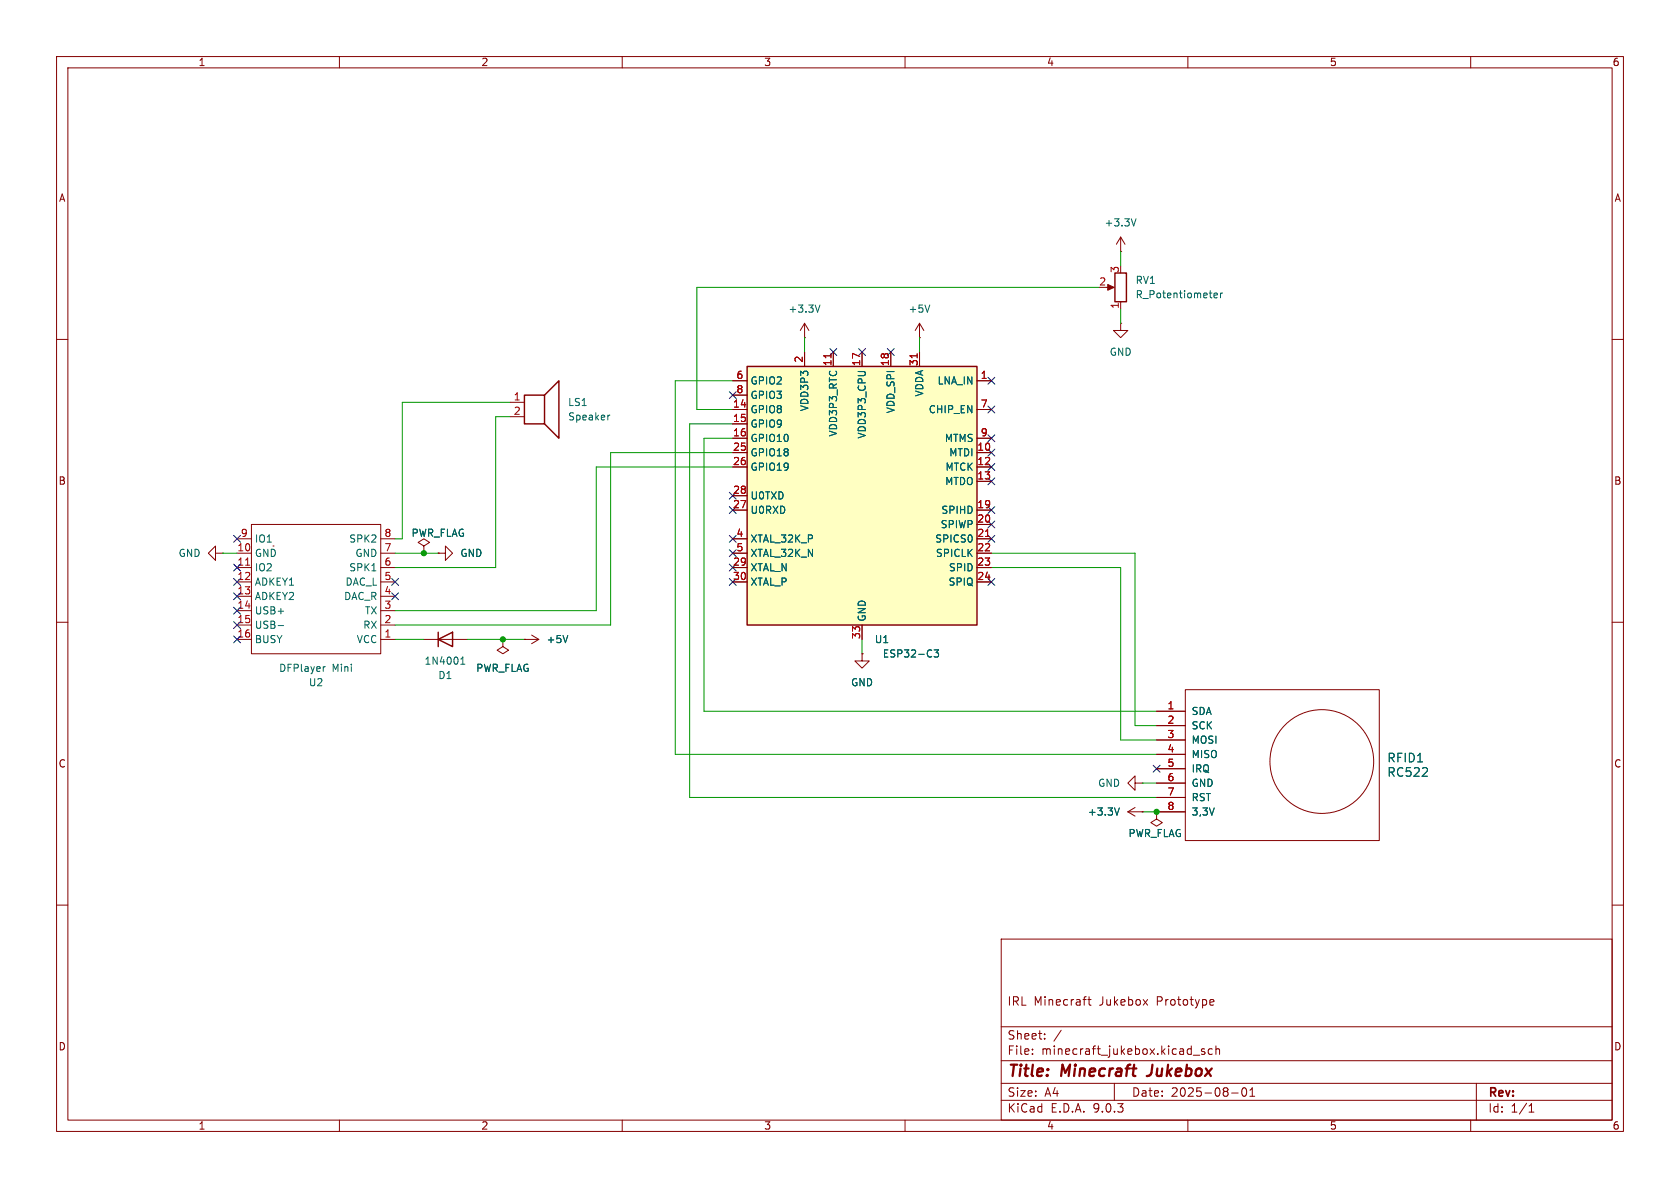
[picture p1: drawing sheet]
<svg xmlns="http://www.w3.org/2000/svg" width="297mm" height="210mm" viewBox="0 0 297 210" stroke-linecap="round" stroke-linejoin="round" font-family="sans-serif">
<g fill="none" stroke="#840000" stroke-width=".18">
<path d="M10 10h277v190h-277zM12 12h273v186h-273zM60 10v2M110 10v2M160 10v2M210 10v2M260 10v2M142.2 59.7h.1M142.2 57.2l-.7 1.2M142.2 57.2l.8 1.2M142.2 57.2v2.5M162.6 59.7h.1"/>
<path d="M162.6 57.2l-.8 1.2M162.6 57.2l.7 1.2M162.6 57.2v2.5M195.6 50.8h1M198.1 57.2v1.2h1.3l-1.3 1.3-1.3-1.3h1.3M198.1 57.2h.1M198.1 53.3v1.3M10 60h2M90.2 71.1h2.5M90.2 73.7h2.5M285 60h2M74.9 96.5l1-.6-1-.6-1 .6 1 .6v1.3"/>
<path d="M74.9 97.8h.1M10 110h2M74.9 113h7.6M88.9 113v1.3l1 .6-1 .7-1-.7 1-.6M88.9 113h.1M92.7 113h.1M92.7 113h2.5M94 112.3l1.2 .7M95.2 113l-1.2 .8M285 110h2M200.7 138.4v-1.2l-1.3 1.2 1.3 1.3v-1.3h1.2M201.9 138.4h.1"/>
<path d="M199.4 143.5l1.3 .8M199.4 143.5h2.5M200.7 142.7l-1.3 .8M201.9 143.5h.1M204.5 143.5v1.3l1 .6-1 .7-1-.7 1-.6M204.5 143.5h.1M10 160h2M177 166h108v32h-108zM191.5 176.7h.5M191.9 176.2h.1M192.3 176.7h.6M192.5 176.2v1.3l.4 .2"/>
<path d="M202.1 176.7l.8 1M202.9 176.7l-.8 1M214.1 176.7l.4 .1 .1 .3-.7 .1M214.5 177.6l-.4 .1M285 160h2M60 198v2M110 198v2M160 198v2M177 194.5h108M177 191.5h108M177 187.5h108M177 181.5h108"/>
<path d="M182.5 186.3v.1M182.5 185.5v.1M184.7 183.6v.1M184.7 182.8v.1M187.6 182.1l-1.3 2M197 191.5v3M210 198v2M211 186.5h1.1M213 185.5l-.4-.1-.2 .2 .1 .2 .5 .2v.3h-.6M214.3 185.5l-.4-.1-.3 .3v.4l.1 .2h.6M215 185.5l.2-.1 .3 .1 .1 .9M215 184.9v1.5"/>
<path d="M217.7 193.2h1.2M219.7 192.4l.2-.1a.81 .81 0 0 1 .6 .6 .81 .81 0 0 1-.3 .8l-.2 .1a.81 .81 0 0 1-.3-1.4zM221 193.8h.8M221 192.7l.4-.4v1.5M260 198v2M261 191.5v6.5M270.3 196.6h.9M270.3 195.5l.4-.4v1.5"/>
</g>
<path d="M203.2 190.1l-.5 .1" fill="none" stroke="#840000" stroke-width=".4"/>
<path d="M197.1 48.3h2v5h-2zM92.7 69.9h3.6v5h-3.6zM96.3 69.9l2.5-2.6v10.2l-2.5-2.6M77.5 113l2.5-1.2v2.5zM77.5 111.8v2.5" fill="none" stroke="#840000" stroke-width=".25"/>
<path d="M145 53.9l-.5 1.3M164.4 53.9l-.4 1.3M214.6 52.2l.6-.1v-.2l-.4-.1-.2 .2 .1 .6h.5M215.8 51.8v.8M216.1 51.8l-.3 .2M107.8 73.4l-.3 .1M81.5 117.4h.7M81.5 116.5l.3-.4v1.3M100.4 112.3l-.4 1.3M197.9 142.8l-.4 1.3" fill="none" stroke="#006464" stroke-width=".18"/>
<path d="M195.8 50.3l1.2 .5-1.2 .5z" fill="#840000" stroke="#840000" stroke-width=".18"/>
<path d="M132.1 64.8h40.6v45.7h-40.6z" fill="#ffffc2"/>
<path d="M132.1 64.8h40.6v45.7h-40.6z" fill="none" stroke="#840000" stroke-width=".25"/>
<g fill="none" stroke="#840000" stroke-width=".18">
<path d="M198.1 44.5h.1M198.1 41.9l-.7 1.3M198.1 41.9l.8 1.3M198.1 41.9v2.6M129.5 67.3h2.6M129.5 69.9h2.6M129.5 72.4h2.6M129.5 74.9h2.6M129.5 77.5h2.6M142.2 62.2v2.6M147.3 62.2v2.6M152.4 62.2v2.6"/>
<path d="M157.5 62.2v2.6M162.6 62.2v2.6M172.7 67.3h2.6M172.7 72.4h2.6M172.7 77.5h2.6M38.1 97.8v-1.3l-1.3 1.3 1.3 1.3v-1.3h1.3M39.4 97.8h.1M41.9 95.3h2.5M41.9 97.8h2.5M44.4 92.7h22.9v22.9h-22.9zM48.3 96.5h.1M67.3 95.3h2.5"/>
<path d="M67.3 97.8h2.5M74.9 97.8h.1M77.5 97.8h1.2v-1.3l1.3 1.3-1.3 1.3v-1.3M77.5 97.8h.1M129.5 80h2.6M129.5 82.6h2.6M129.5 87.6h2.6M129.5 90.2h2.6M129.5 95.3h2.6M129.5 97.8h2.6M172.7 80h2.6M172.7 82.6h2.6"/>
<path d="M172.7 90.2h2.6M172.7 95.3h2.6M172.7 97.8h2.6M172.7 85.1h2.6M172.7 92.7h2.6M41.9 100.3h2.5M41.9 102.9h2.5M41.9 113h2.5M41.9 110.5h2.5M41.9 108h2.5M41.9 105.4h2.5M67.3 100.3h2.5"/>
<path d="M67.3 102.9h2.5M67.3 113h2.5M67.3 110.5h2.5M67.3 108h2.5M67.3 105.4h2.5M88.9 113h.1M92.7 113h.1M129.5 100.3h2.6M129.5 102.9h2.6M152.4 115.6v1.2h1.3l-1.3 1.3-1.3-1.3h1.3M152.4 115.6h.1M152.4 110.5v2.5"/>
<path d="M172.7 100.3h2.6M172.7 102.9h2.6M204.5 138.4h5M204.5 135.9h5M204.5 133.4h5M204.5 130.8h5M204.5 128.3h5M204.5 125.7h5M209.5 121.9h34.3v26.7h-34.3zM201.9 143.5h.1M204.5 143.5h.1M204.5 143.5h5"/>
<path d="M204.5 141h5"/>
<circle cx="233.7" cy="134.6" r="9.2"/>
</g>
<path d="M146.9 62.5v.8M162.1 62.5v.8M43.4 99.9h.7M174.2 94.8h.8" fill="none" stroke="#a90000" stroke-width=".18"/>
<path d="M200.8 38.7l-.4 1.2M49.2 110.6h.9M57.5 117.8l-.3 .2M65.7 100.9h.8M100.4 112.3l-.4 1.3M165.1 114.9h.8l-.4 .5 .4 .1v.5l-.2 .1-.6-.1M197.9 142.8l-.4 1.3" fill="none" stroke="#006464" stroke-width=".18"/>
<g fill="none" stroke="#009600" stroke-width=".18">
<path d="M142.2 59.7v2.5M162.6 59.7v2.5M194.3 50.8h-71.1v21.6h6.3M198.1 44.5v2.5M198.1 54.6v2.6M90.2 73.7h-2.6v26.6h-17.8M90.2 71.1h-19.1v24.2h-1.3M129.5 77.5h-5v48.2h80M129.5 67.3h-10.1v66.1h85.1M129.5 74.9h-7.6v66.1h82.6M39.4 97.8h2.5M69.8 97.8h7.7"/>
<path d="M129.5 80h-21.6v30.5h-38.1M129.5 82.6h-24.1v25.4h-35.6M175.3 97.8h25.4v30.5h3.8M69.8 113h5.1M82.5 113h10.2M152.4 113v2.6M175.3 100.3h22.8v30.5h6.4M201.9 138.4h2.6M201.9 143.5h2.6"/>
</g>
<g fill="none" stroke="#000084" stroke-width=".18">
<path d="M128.9 69.2l1.2 1.3M130.1 69.2l-1.2 1.3M146.7 61.6l1.2 1.2M147.9 61.6l-1.2 1.2M151.8 61.6l1.2 1.2M153 61.6l-1.2 1.2M156.9 61.6l1.2 1.2M158.1 61.6l-1.2 1.2M174.7 71.8l1.2 1.2M174.7 66.7l1.2 1.2M174.7 79.4l1.2 1.2M174.7 76.9l1.2 1.2"/>
<path d="M175.9 71.8l-1.2 1.2M175.9 66.7l-1.2 1.2M175.9 79.4l-1.2 1.2M175.9 76.9l-1.2 1.2M41.3 99.7l1.2 1.2M41.3 94.6l1.2 1.3M42.5 99.7l-1.2 1.2M42.5 94.6l-1.2 1.3M128.9 87l1.2 1.2M128.9 89.6l1.2 1.2M128.9 94.6l1.2 1.3M128.9 97.2l1.2 1.2"/>
<path d="M128.9 99.7l1.2 1.2M130.1 87l-1.2 1.2M130.1 89.6l-1.2 1.2M130.1 94.6l-1.2 1.3M130.1 97.2l-1.2 1.2M130.1 99.7l-1.2 1.2M174.7 92.1l1.2 1.2M174.7 81.9l1.2 1.3M174.7 84.5l1.2 1.2M174.7 89.6l1.2 1.2M174.7 94.6l1.2 1.3M175.9 92.1l-1.2 1.2"/>
<path d="M175.9 81.9l-1.2 1.3M175.9 84.5l-1.2 1.2M175.9 89.6l-1.2 1.2M175.9 94.6l-1.2 1.3M41.3 104.8l1.2 1.2M41.3 107.3l1.2 1.3M41.3 112.4l1.2 1.2M41.3 109.9l1.2 1.2M41.3 102.3l1.2 1.2M42.5 104.8l-1.2 1.2M42.5 107.3l-1.2 1.3M42.5 112.4l-1.2 1.2"/>
<path d="M42.5 109.9l-1.2 1.2M42.5 102.3l-1.2 1.2M69.2 104.8l1.3 1.2M69.2 102.3l1.3 1.2M70.5 104.8l-1.3 1.2M70.5 102.3l-1.3 1.2M128.9 102.3l1.2 1.2M130.1 102.3l-1.2 1.2M174.7 102.3l1.2 1.2M175.9 102.3l-1.2 1.2M203.9 135.3l1.2 1.2M205.1 135.3l-1.2 1.2"/>
</g>
<g fill="#009600" stroke="#009600" stroke-width=".18">
<circle cx="88.9" cy="113" r=".46"/>
<circle cx="74.9" cy="97.8" r=".46"/>
<circle cx="204.5" cy="143.5" r=".46"/>
</g>
<g font-size="2.8" fill="#840000">
<text x="178" y="190.9">Title:</text>
<text x="187.7" y="190.9">Minecraft</text>
<text x="203.8" y="190.9">Jukebox</text>
</g>
<g font-size="2.1" fill="#006464">
<text x="245.2" y="135">RFID1</text>
<text x="245.2" y="137.5">RC522</text>
</g>
<g font-size="2.1" fill="#840000">
<text x="178" y="178">IRL</text>
<text x="182.7" y="178">Minecraft</text>
<text x="194.4" y="178">Jukebox</text>
<text x="204.6" y="178">Prototype</text>
<text x="178" y="184">Sheet:</text>
<text x="178" y="186.7">File:</text>
<text x="184.1" y="186.7">minecraft_jukebox.kicad_sch</text>
<text x="178" y="196.9">KiCad</text>
<text x="178" y="194.1">Size:</text>
<text x="184.7" y="194.1">A4</text>
<text x="185.7" y="196.9">E.D.A.</text>
<text x="193.3" y="196.9">9.0.3</text>
<text x="200" y="194.1">Date:</text>
<text x="207" y="194.1">2025-08-01</text>
<text x="263" y="194.3">Rev:</text>
<text x="263" y="196.9">Id:</text>
<text x="267.1" y="196.9">1/1</text>
</g>
<g font-size="1.8" fill="#840000">
<text x="35" y="11.9">1</text>
<text x="85" y="11.9">2</text>
<text x="135" y="11.9">3</text>
<text x="185" y="11.9">4</text>
<text x="235" y="11.9">5</text>
<text x="285" y="11.9">6</text>
<text x="10.3" y="35.9">A</text>
<text x="285.3" y="35.9">A</text>
<text x="10.3" y="85.9">B</text>
<text x="285.3" y="85.9">B</text>
<text x="10.3" y="135.9">C</text>
<text x="285.3" y="135.9">C</text>
<text x="10.3" y="185.9">D</text>
<text x="285.3" y="185.9">D</text>
<text x="35" y="199.9">1</text>
<text x="85" y="199.9">2</text>
<text x="135" y="199.9">3</text>
<text x="185" y="199.9">4</text>
<text x="235" y="199.9">5</text>
<text x="285" y="199.9">6</text>
</g>
<g font-size="1.8" fill="#006464">
<text x="195.2" y="40.2">+3.3V</text>
<text x="200.7" y="50.4">RV1</text>
<text x="200.7" y="52.9">R_Potentiometer</text>
<text x="139.3" y="55.5">+3.3V</text>
<text x="160.5" y="55.5">+5V</text>
<text x="196.1" y="63.1">GND</text>
<text x="100.3" y="72">LS1</text>
<text x="132.6" y="68.2">GPIO2</text>
<text x="132.6" y="70.7">GPIO3</text>
<text x="163.4" y="70.2" transform="rotate(-90 163.4 70.2)">VDDA</text>
<text x="165.7" y="68.2">LNA_IN</text>
<text x="100.3" y="74.5">Speaker</text>
<text x="132.6" y="73.3">GPIO8</text>
<text x="132.6" y="75.8">GPIO9</text>
<text x="143.1" y="72.8" transform="rotate(-90 143.1 72.8)">VDD3P3</text>
<text x="148.2" y="77.3" transform="rotate(-90 148.2 77.3)">VDD3P3_RTC</text>
<text x="153.3" y="77.6" transform="rotate(-90 153.3 77.6)">VDD3P3_CPU</text>
<text x="158.3" y="73.2" transform="rotate(-90 158.3 73.2)">VDD_SPI</text>
<text x="164.1" y="73.3">CHIP_EN</text>
<text x="132.6" y="78.3">GPIO10</text>
<text x="132.6" y="80.9">GPIO18</text>
<text x="132.6" y="83.4">GPIO19</text>
<text x="166.9" y="78.3">MTMS</text>
<text x="167" y="83.4">MTCK</text>
<text x="167.7" y="80.9">MTDI</text>
<text x="132.6" y="88.5">U0TXD</text>
<text x="167" y="86">MTDO</text>
<text x="72.7" y="95.1">PWR_FLAG</text>
<text x="132.6" y="91">U0RXD</text>
<text x="166.2" y="93.6">SPIWP</text>
<text x="166.3" y="91">SPIHD</text>
<text x="31.5" y="98.7">GND</text>
<text x="45" y="101.2">IO2</text>
<text x="45" y="98.7">GND</text>
<text x="45" y="96.1">IO1</text>
<text x="61.6" y="101.2">SPK1</text>
<text x="61.6" y="96.1">SPK2</text>
<text x="62.7" y="98.7">GND</text>
<text x="81.3" y="98.7">GND</text>
<text x="132.6" y="96.1">XTAL_32K_P</text>
<text x="132.6" y="98.7">XTAL_32K_N</text>
<text x="132.6" y="101.2">XTAL_N</text>
<text x="165.2" y="96.1">SPICS0</text>
<text x="165.4" y="98.7">SPICLK</text>
<text x="167.7" y="101.2">SPID</text>
<text x="45" y="106.3">ADKEY2</text>
<text x="45" y="103.7">ADKEY1</text>
<text x="60.7" y="106.3">DAC_R</text>
<text x="61" y="103.7">DAC_L</text>
<text x="132.6" y="103.7">XTAL_P</text>
<text x="167.6" y="103.7">SPIQ</text>
<text x="45" y="113.9">BUSY</text>
<text x="45" y="111.4">USB-</text>
<text x="45" y="108.8">USB+</text>
<text x="63" y="113.9">VCC</text>
<text x="64.1" y="111.4">RX</text>
<text x="64.4" y="108.8">TX</text>
<text x="96.5" y="113.9">+5V</text>
<text x="153.3" y="110" transform="rotate(-90 153.3 110)">GND</text>
<text x="154.6" y="113.9">U1</text>
<text x="49.2" y="119">DFPlayer</text>
<text x="58.7" y="119">Mini</text>
<text x="74.9" y="117.7">1N4001</text>
<text x="84.1" y="119">PWR_FLAG</text>
<text x="156" y="116.4">ESP32-C3</text>
<text x="54.5" y="121.5">U2</text>
<text x="77.4" y="120.2">D1</text>
<text x="150.4" y="121.5">GND</text>
<text x="210.6" y="131.7">MOSI</text>
<text x="210.6" y="129.1">SCK</text>
<text x="210.6" y="126.6">SDA</text>
<text x="210.6" y="136.8">IRQ</text>
<text x="210.6" y="134.2">MISO</text>
<text x="194" y="139.3">GND</text>
<text x="210.6" y="141.8">RST</text>
<text x="210.6" y="139.3">GND</text>
<text x="192.2" y="144.4">+3.3V</text>
<text x="199.4" y="148.2">PWR_FLAG</text>
<text x="210.6" y="144.4">3,3V</text>
</g>
<g font-size="1.8" fill="#a90000">
<text x="194.2" y="50.5">2</text>
<text x="197.9" y="48.3" transform="rotate(-90 197.9 48.3)">3</text>
<text x="197.9" y="54.7" transform="rotate(-90 197.9 54.7)">1</text>
<text x="142" y="64.2" transform="rotate(-90 142 64.2)">2</text>
<text x="147.1" y="64.8" transform="rotate(-90 147.1 64.8)">11</text>
<text x="152.1" y="64.8" transform="rotate(-90 152.1 64.8)">17</text>
<text x="157.2" y="64.8" transform="rotate(-90 157.2 64.8)">18</text>
<text x="162.3" y="64.8" transform="rotate(-90 162.3 64.8)">31</text>
<text x="90.7" y="70.9">1</text>
<text x="130.1" y="67.1">6</text>
<text x="130.1" y="69.6">8</text>
<text x="173.3" y="67.1">1</text>
<text x="90.7" y="73.4">2</text>
<text x="129.5" y="72.1">14</text>
<text x="129.5" y="74.7">15</text>
<text x="129.5" y="77.2">16</text>
<text x="173.3" y="72.1">7</text>
<text x="173.3" y="77.2">9</text>
<text x="129.5" y="79.8">25</text>
<text x="129.5" y="82.3">26</text>
<text x="172.7" y="79.8">10</text>
<text x="172.7" y="82.3">12</text>
<text x="129.5" y="87.4">28</text>
<text x="129.5" y="89.9">27</text>
<text x="172.7" y="84.8">13</text>
<text x="172.7" y="89.9">19</text>
<text x="42.5" y="95">9</text>
<text x="67.9" y="95">8</text>
<text x="130.1" y="95">4</text>
<text x="172.7" y="92.5">20</text>
<text x="172.7" y="95">21</text>
<text x="41.9" y="100.1">11</text>
<text x="41.9" y="97.5">10</text>
<text x="67.9" y="100.1">6</text>
<text x="67.9" y="97.5">7</text>
<text x="129.5" y="100.1">29</text>
<text x="130.1" y="97.5">5</text>
<text x="172.7" y="97.5">22</text>
<text x="172.7" y="100.1">23</text>
<text x="41.9" y="107.7">14</text>
<text x="41.9" y="105.2">13</text>
<text x="41.9" y="102.6">12</text>
<text x="67.9" y="107.7">3</text>
<text x="67.9" y="105.2">4</text>
<text x="67.9" y="102.6">5</text>
<text x="129.5" y="102.6">30</text>
<text x="172.7" y="102.6">24</text>
<text x="41.9" y="112.8">16</text>
<text x="41.9" y="110.2">15</text>
<text x="67.9" y="112.8">1</text>
<text x="67.9" y="110.2">2</text>
<text x="152.1" y="113.1" transform="rotate(-90 152.1 113.1)">33</text>
<text x="206.3" y="125.5">1</text>
<text x="206.3" y="130.6">3</text>
<text x="206.3" y="128">2</text>
<text x="206.3" y="135.6">5</text>
<text x="206.3" y="133.1">4</text>
<text x="206.3" y="143.3">8</text>
<text x="206.3" y="140.7">7</text>
<text x="206.3" y="138.2">6</text>
</g>
</svg>
